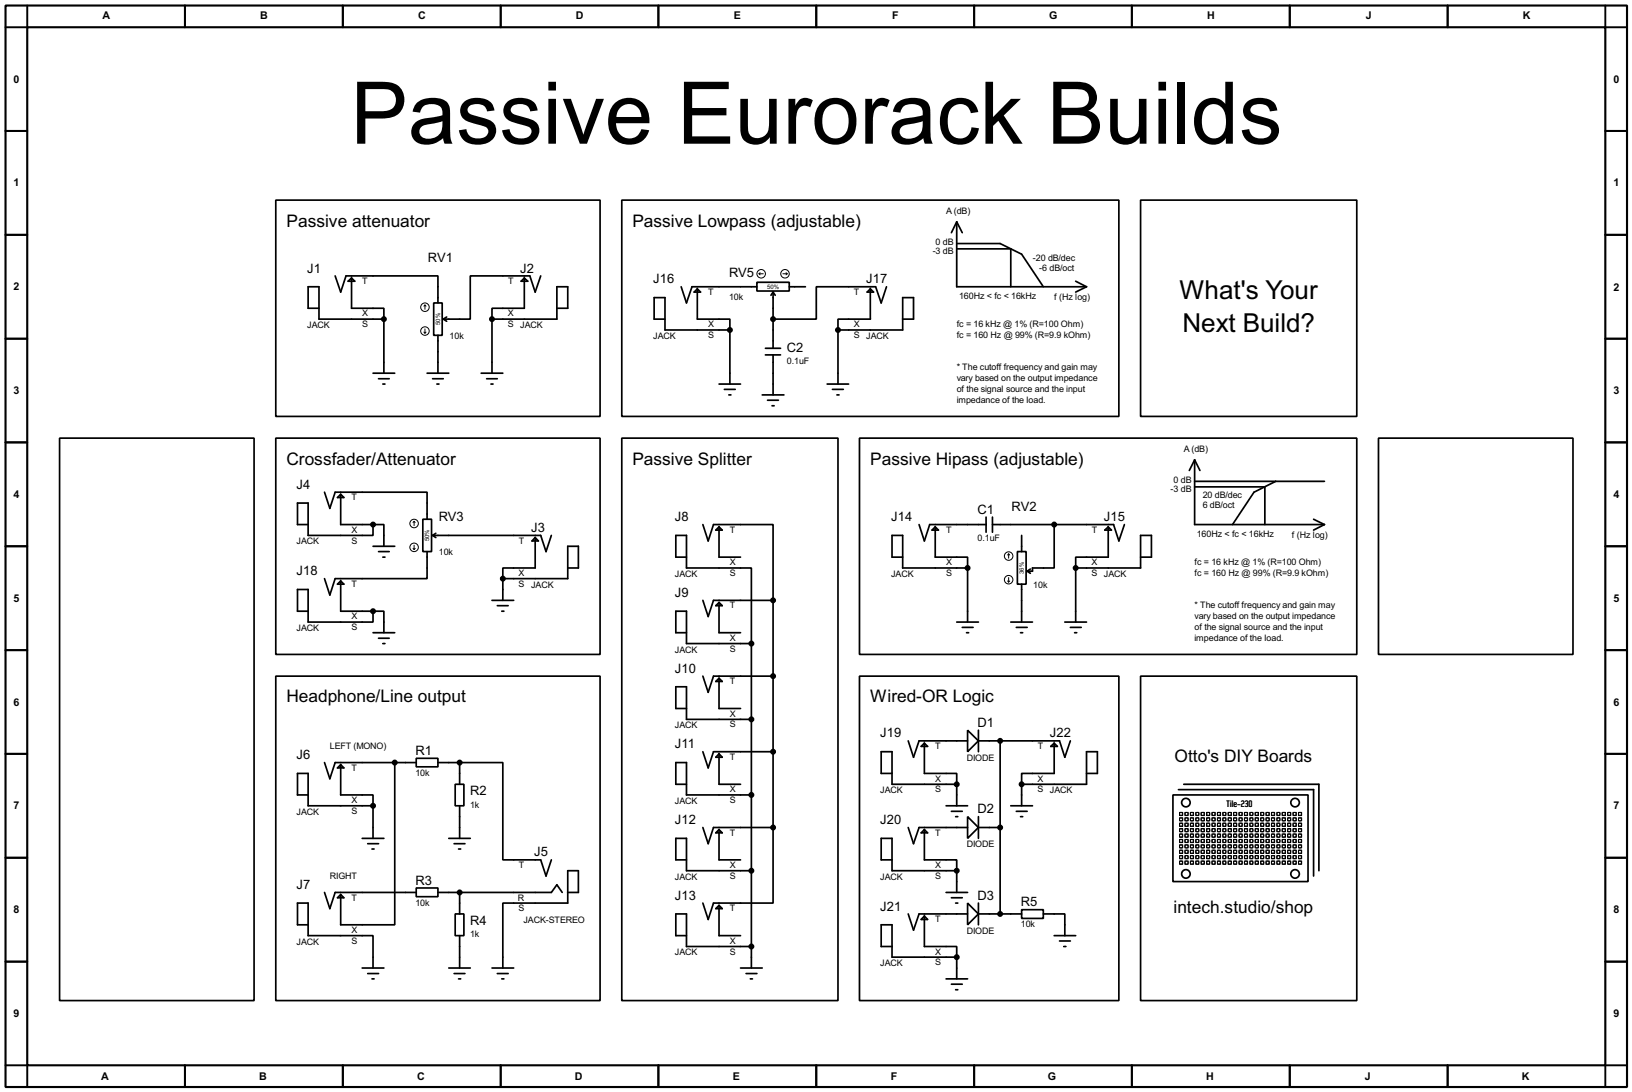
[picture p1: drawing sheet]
<svg xmlns="http://www.w3.org/2000/svg" width="383mm" height="256mm" viewBox="0 0 383 256" stroke-linecap="round" stroke-linejoin="round" font-family="sans-serif">
<path d="M1.3 1.3h381v254h-381zM6.4 6.4h370.8v243.8h-370.8z" fill="none" stroke="#000" stroke-width=".5"/>
<g fill="none" stroke="#000" stroke-width=".45">
<path d="M6.4 1.3v5.1h-5.1M43.5 1.3v5.1M80.6 1.3v5.1M117.7 1.3v5.1M154.7 1.3v5.1M191.8 1.3v5.1M228.9 1.3v5.1M266 1.3v5.1M303.1 1.3v5.1M340.2 1.3v5.1M377.2 1.3v5.1h5.1M1.3 30.8h5.1"/>
<path d="M377.2 30.8h5.1M1.3 55.2h5.1M377.2 55.2h5.1M1.3 79.6h5.1M377.2 79.6h5.1M1.3 103.9h5.1M377.2 103.9h5.1M1.3 128.3h5.1M377.2 128.3h5.1M1.3 152.7h5.1M377.2 152.7h5.1M1.3 177.1h5.1"/>
<path d="M377.2 177.1h5.1M1.3 201.5h5.1M377.2 201.5h5.1M1.3 225.9h5.1M377.2 225.9h5.1M1.3 250.2h5.1v5.1M43.5 250.2v5.1M80.6 250.2v5.1M117.7 250.2v5.1M154.7 250.2v5.1M191.8 250.2v5.1M228.9 250.2v5.1"/>
<path d="M266 250.2v5.1M303.1 250.2v5.1M340.2 250.2v5.1M382.3 250.2h-5.1v5.1"/>
</g>
<g fill="none" stroke="#000" stroke-width=".4">
<path d="M64.8 47h76.2v50.8h-76.2zM146.1 47h116.8v50.8h-116.8zM224.8 52.1v15.3h30.5M224.8 52.1l-1.2 2.6M224.8 52.1l1.3 2.6M224.8 57.2h10.2l5.1 2.5 5.1 7.7M224.8 58.5h12.7v8.9M268 47h50.8v50.8h-50.8zM75 72.4h-2.6v-5h2.6v7.6h15.2M78.8 64.8l1.3 3.8 1.2-3.8h21.6v6.4M81.8 66.1l.8-.8 .8 .8zM82.6 65.3v7.1h7.6v2.6"/>
<path d="M90.2 75v12.7M101.9 71.2h2v7.6h-2zM102.9 78.8v8.9M104.2 75l.8 .5M105 74.5l-.8 .5M115.6 75v12.7M122.5 66.1l.7-.8 .8 .8zM123.2 65.3v7.1h-7.6v2.6M127.1 64.8l-1.3 3.8-1.3-3.8h-14v10.2h-6.3M130.9 72.4h2.5v-5h-2.5v7.6h-15.3M156.3 75h-2.6v-5.1h2.6v7.6h15.2M160.1 67.4l1.2 3.8 1.3-3.8h15.3"/>
<path d="M163.1 68.6l.8-.7 .7 .7zM163.9 67.9v7.1h7.6v2.5M171.5 77.5v12.7M177.9 66.3h7.6v2.1h-7.6zM181.7 68.6v13.2M181.7 68.6l-.5 .8M181.7 68.6l.5 .8M185.5 67.4h3.8M196.9 77.5v12.7M203.8 68.6l.7-.7 .8 .7zM204.5 67.9v7.1h-7.6v2.5M208.3 67.4l-1.2 3.8-1.3-3.8h-14v7.6h-10.1"/>
<path d="M212.1 75h2.6v-5.1h-2.6v7.6h-15.2M252.8 66.1l2.5 1.3M255.3 67.4l-2.5 1.2M87.7 87.7h5.1M89 89h2.5M90 90.2h.5M100.4 87.7h5.1M101.7 89h2.5M102.7 90.2h.5M113.1 87.7h5.1M114.4 89h2.5M115.4 90.2h.5"/>
<path d="M169 90.2h5M170.2 91.5h2.6M171.3 92.8h.5M179.1 92.8h5.1M179.9 81.8h3.5M179.9 83.4h3.5M180.4 94h2.5M181.4 95.3h.5M181.7 83.4v9.4M194.4 90.2h5M195.6 91.5h2.6M196.7 92.8h.5"/>
<path d="M14 102.9h45.7v132.1h-45.7zM64.8 102.9h76.2v50.8h-76.2zM76.3 115.6l1.2 3.8 1.3-3.8h21.6v6.4M79.3 116.9l.8-.8 .7 .8zM80.1 116.1v7.1h7.6M146.1 102.9h50.8v132.1h-50.8zM202 102.9h116.8v50.8h-116.8zM280.7 108v15.2h30.5M280.7 108l-1.2 2.5M280.7 108l1.3 2.5M280.7 113.1h30.5M280.7 114.4h16.5v8.8"/>
<path d="M299.8 113.1l-5.1 2.5-5.1 7.6M323.9 102.9h45.7v50.8h-45.7zM72.4 123.2h-2.5v-5h2.5v7.6h15.3v-2.6M79.3 137.2l.8-.7 .7 .7zM80.1 136.5v7.1h7.6M87.7 123.2h2.5v5.1M87.7 128.3h5.1M89 129.6h2.5M90 130.9h.5M99.4 122h2v7.6h-2zM100.4 129.6v6.3h-21.6l-1.3 3.9-1.2-3.9M101.7 125.8h25.4l1.2 3.8 1.3-3.8"/>
<path d="M101.7 125.8l.7 .5M102.4 125.3l-.7 .5M118.2 135.9v5.1M125.8 126.3v7.1h-7.6v2.5M125.8 126.3l.7 .8h-1.5zM133.4 133.4h2.5v-5.1h-2.5v7.6h-15.2M161.3 130.9h-2.5v-5.1h2.5v7.6h15.3v17.8M165.2 123.2l1.2 3.9 1.3-3.9h14v17.8M168.2 124.5l.8-.7 .7 .7zM169 123.8v7.1h5M212.1 130.9h-2.5v-5.1h2.5v7.6h15.3M216 123.2l1.2 3.9 1.3-3.9h13.2"/>
<path d="M219 124.5l.8-.7 .7 .7zM219.8 123.8v7.1h7.6v2.5M227.4 133.4v12.7M231.7 121.5v3.5M233.2 123.2h28.5l1.2 3.9 1.3-3.9M233.2 121.5v3.5M239.1 129.6h2v7.6h-2zM240.1 125.8v3.8M240.1 137.2v8.9M241.4 134.2l.7 .5M242.1 133.7l-.7 .5M247.7 123.2v10.2h-5.1v.8h-1.2"/>
<path d="M252.8 133.4v12.7M259.6 124.5l.8-.7 .8 .7zM260.4 123.8v7.1h-7.6v2.5M268 130.9h2.6v-5.1h-2.6v7.6h-15.2M308.7 122l2.5 1.2M311.2 123.2l-2.5 1.3M64.8 158.8h76.2v76.2h-76.2zM72.4 143.6h-2.5v-5.1h2.5v7.6h15.3v-2.5M87.7 143.6h2.5v5M87.7 148.6h5.1M89 149.9h2.5M90 151.2h.5"/>
<path d="M115.6 141h5.1M116.9 142.3h2.5M117.9 143.6h.5M161.3 148.6h-2.5v-5h2.5v7.6h15.3M165.2 158.8l1.2 3.8 1.3-3.8h14M165.2 141l1.2 3.8 1.3-3.8h14M168.2 142.3l.8-.8 .7 .8zM169 141.5v7.1h5M169 159.3v7.1h5M176.6 151.2v76.2M181.7 141v53.4M202 158.8h60.9v76.2h-60.9z"/>
<path d="M224.8 146.1h5.1M226.1 147.4h2.6M227.1 148.6h.5M237.5 146.1h5.1M238.8 147.4h2.6M239.8 148.6h.5M250.2 146.1h5.1M251.5 147.4h2.6M252.5 148.6h.5M268 158.8h50.8v76.2h-50.8zM76.3 179.1l1.2 3.8 1.3-3.8h19M80.1 179.6v7.1h7.6v2.6"/>
<path d="M92.8 179.1v38.1h-12.7v-7.1M97.8 178.1h5.1v2h-5.1zM102.9 179.1h5.1M108 179.1h10.2v22.9h8.9l1.2 3.8 1.3-3.8M108 179.1v5.1M161.3 166.4h-2.5v-5.1h2.5v7.7h15.3M165.2 176.6l1.2 3.8 1.3-3.8h14M168.2 160.1l.8-.8 .7 .8zM169 177.1v7.1h5M169 177.1l.7 .8h-1.5zM213.4 174l1.3 3.9 1.3-3.9h11.4M216.5 175.3l.7-.7 .8 .7z"/>
<path d="M217.2 174.6v7.1h7.6v2.5M227.4 171.5l2.5 2.5-2.5 2.6zM229.9 174h19.1l1.2 3.9 1.3-3.9M229.9 171.5v5.1M235 174v40.7M246.9 175.3l.8-.7 .8 .7zM247.7 174.6v7.1h-7.6v2.5M72.4 186.7h-2.5v-5h2.5v7.6h15.3M79.3 180.4l.8-.8 .7 .8zM85.1 196.9h5.1M86.4 198.2h2.6M87.4 199.4h.5"/>
<path d="M87.7 189.3v7.6M105.5 196.9h5M106.7 198.2h2.6M107 184.2h2v5.1h-2zM107.8 199.4h.5M108 189.3v7.6M161.3 184.2h-2.5v-5.1h2.5v7.6h15.3M165.2 194.4l1.2 3.8 1.3-3.8h14M168.2 195.6l.8-.7 .7 .7zM169 194.9v7.1h5M181.7 194.4v17.7h-14l-1.3 3.9-1.2-3.9M209.6 181.7h-2.5v-5.1h2.5v7.6h15.2"/>
<path d="M213.4 194.4l1.3 3.8 1.3-3.8h11.4M217.2 194.9v7.1h7.6v2.5M217.2 194.9l.8 .7h-1.5zM222.3 189.3h5.1M223.6 190.6h2.5M224.6 191.8h.5M224.8 184.2v5.1M227.4 191.8l2.5 2.6-2.5 2.5zM229.9 194.4h5.1M229.9 191.8v5.1M237.5 189.3h5.1M238.8 190.6h2.6"/>
<path d="M239.8 191.8h.5M240.1 184.2v5.1M255.3 181.7h2.6v-5.1h-2.6v7.6h-15.2M275.6 186.7h31.8v20.4h-31.8zM276.9 185.5h31.8v20.3M278.2 184.2h31.7v20.3M72.4 217.2h-2.5v-5.1h2.5v7.7h15.3v7.6M76.3 209.6l1.2 3.8 1.3-3.8h19M79.3 210.9l.8-.8 .7 .8zM97.8 208.6h5.1v2h-5.1zM102.9 209.6h26.7l1.3-1.8 1.2 1.8M107 214.7h2v5.1h-2z"/>
<path d="M108 209.6v5.1M108 219.8v7.6M133.4 209.6h2.5v-5.1h-2.5v7.6h-15.2v15.3M161.3 219.8h-2.5v-5.1h2.5v7.6h15.3M161.3 202h-2.5v-5.1h2.5v7.6h15.3M168.2 213.4l.8-.7 .7 .7zM169 212.7v7.1h5M209.6 202h-2.5v-5.1h2.5v7.6h15.2M213.4 214.7l1.3 3.8 1.3-3.8h11.4M217.2 215.2v7.1h7.6v2.5M217.2 215.2l.8 .8h-1.5zM222.3 209.6h5.1"/>
<path d="M223.6 210.9h2.5M224.6 212.1h.5M224.8 204.5v5.1M227.4 212.1l2.5 2.6-2.5 2.5zM229.9 214.7h10.2M229.9 212.1v5.1M240.1 213.7h5.1v2h-5.1zM245.2 214.7h5v5.1M247.7 219.8h5.1M85.1 227.4h5.1M86.4 228.7h2.6M87.4 229.9h.5"/>
<path d="M105.5 227.4h5M106.7 228.7h2.6M107.8 229.9h.5M115.6 227.4h5.1M116.9 228.7h2.5M117.9 229.9h.5M174 227.4h5.1M175.3 228.7h2.6M176.3 229.9h.5M209.6 222.3h-2.5v-5.1h2.5v7.6h15.2M222.3 229.9h5.1M223.6 231.2h2.5"/>
<path d="M224.6 232.5h.5M224.8 224.8v5.1M249 221h2.5M250 222.3h.5"/>
<circle cx="278.6" cy="188.5" r="1"/>
<circle cx="304.3" cy="188.5" r="1"/>
<circle cx="278.6" cy="205.3" r="1"/>
<circle cx="304.3" cy="205.3" r="1"/>
</g>
<g fill="#000" stroke="#000" stroke-width=".4">
<circle cx="90.2" cy="75" r=".5"/>
<circle cx="115.6" cy="75" r=".5"/>
<circle cx="171.5" cy="77.5" r=".5"/>
<circle cx="181.6" cy="75" r=".5"/>
<circle cx="196.9" cy="77.5" r=".5"/>
<circle cx="87.6" cy="123.2" r=".5"/>
<circle cx="118.1" cy="135.9" r=".5"/>
<circle cx="227.3" cy="133.4" r=".5"/>
<circle cx="247.7" cy="123.2" r=".5"/>
<circle cx="252.7" cy="133.4" r=".5"/>
<circle cx="87.6" cy="143.6" r=".5"/>
<circle cx="176.5" cy="151.2" r=".5"/>
<circle cx="181.6" cy="158.8" r=".5"/>
<circle cx="181.6" cy="141" r=".5"/>
<circle cx="92.7" cy="179.1" r=".5"/>
<circle cx="108" cy="179.1" r=".5"/>
<circle cx="176.5" cy="169" r=".5"/>
<circle cx="181.6" cy="176.6" r=".5"/>
<circle cx="235" cy="174" r=".5"/>
<circle cx="87.6" cy="189.3" r=".5"/>
<circle cx="176.5" cy="186.7" r=".5"/>
<circle cx="181.6" cy="194.4" r=".5"/>
<circle cx="224.8" cy="184.2" r=".5"/>
<circle cx="235" cy="194.4" r=".5"/>
<circle cx="240" cy="184.2" r=".5"/>
<circle cx="108" cy="209.6" r=".5"/>
<circle cx="176.5" cy="204.5" r=".5"/>
<circle cx="224.8" cy="204.5" r=".5"/>
<circle cx="235" cy="214.7" r=".5"/>
<circle cx="176.5" cy="222.3" r=".5"/>
<circle cx="224.8" cy="224.8" r=".5"/>
</g>
<g fill="none" stroke="#000" stroke-width=".23">
<path d="M99.6 78l.3 .3M99.9 71.7l-.3 .2M99.9 71.7l.2 .2M99.9 71.7v1M99.9 77.3v1M100.1 78l-.2 .3M178.4 64.3h1M178.4 64.3l.2 .3M178.6 64.1l-.2 .2M184 64.3h1M184.7 64.1l.3 .2M185 64.3l-.3 .3"/>
<path d="M97.1 128.8l.2 .3M97.3 122.5l-.2 .2M97.3 122.5l.3 .2M97.3 122.5v1M97.3 128.1v1M97.6 128.8l-.3 .3M236.8 136.5l.2 .2M237 130.1l-.2 .3M237 130.1l.3 .3M237 130.1v1M237 135.7v1M237.3 136.5l-.3 .2"/>
<path d="M277.2 195.9h.7v.8h-.7zM277.2 193.3h.7v.8h-.7zM277.2 194.6h.7v.8h-.7zM277.2 192.1h.7v.7h-.7zM277.2 190.8h.7v.8h-.7zM277.2 199.7h.7v.8h-.7zM277.2 198.4h.7v.8h-.7zM277.2 197.2h.7v.7h-.7zM278.4 195.9h.8v.8h-.8zM278.4 193.3h.8v.8h-.8zM278.4 194.6h.8v.8h-.8zM278.4 192.1h.8v.7h-.8z"/>
<path d="M278.4 190.8h.8v.8h-.8zM278.4 199.7h.8v.8h-.8zM278.4 198.4h.8v.8h-.8zM278.4 197.2h.8v.7h-.8zM279.7 195.9h.8v.8h-.8zM279.7 193.3h.8v.8h-.8zM279.7 194.6h.8v.8h-.8zM279.7 192.1h.8v.7h-.8zM279.7 190.8h.8v.8h-.8zM279.7 199.7h.8v.8h-.8zM279.7 198.4h.8v.8h-.8zM279.7 197.2h.8v.7h-.8z"/>
<path d="M281 195.9h.7v.8h-.7zM281 193.3h.7v.8h-.7zM281 194.6h.7v.8h-.7zM281 192.1h.7v.7h-.7zM281 190.8h.7v.8h-.7zM281 199.7h.7v.8h-.7zM281 198.4h.7v.8h-.7zM281 197.2h.7v.7h-.7zM282.2 195.9h.8v.8h-.8zM282.2 193.3h.8v.8h-.8zM282.2 194.6h.8v.8h-.8zM282.2 192.1h.8v.7h-.8z"/>
<path d="M282.2 190.8h.8v.8h-.8zM282.2 199.7h.8v.8h-.8zM282.2 198.4h.8v.8h-.8zM282.2 197.2h.8v.7h-.8zM283.5 195.9h.8v.8h-.8zM283.5 193.3h.8v.8h-.8zM283.5 194.6h.8v.8h-.8zM283.5 192.1h.8v.7h-.8zM283.5 190.8h.8v.8h-.8zM283.5 199.7h.8v.8h-.8zM283.5 198.4h.8v.8h-.8zM283.5 197.2h.8v.7h-.8z"/>
<path d="M284.8 195.9h.8v.8h-.8zM284.8 193.3h.8v.8h-.8zM284.8 194.6h.8v.8h-.8zM284.8 192.1h.8v.7h-.8zM284.8 190.8h.8v.8h-.8zM284.8 199.7h.8v.8h-.8zM284.8 198.4h.8v.8h-.8zM284.8 197.2h.8v.7h-.8zM286.1 195.9h.7v.8h-.7zM286.1 193.3h.7v.8h-.7zM286.1 194.6h.7v.8h-.7zM286.1 192.1h.7v.7h-.7z"/>
<path d="M286.1 190.8h.7v.8h-.7zM286.1 199.7h.7v.8h-.7zM286.1 198.4h.7v.8h-.7zM286.1 197.2h.7v.7h-.7zM287.3 195.9h.8v.8h-.8zM287.3 193.3h.8v.8h-.8zM287.3 194.6h.8v.8h-.8zM287.3 192.1h.8v.7h-.8zM287.3 190.8h.8v.8h-.8zM287.3 199.7h.8v.8h-.8zM287.3 198.4h.8v.8h-.8zM287.3 197.2h.8v.7h-.8z"/>
<path d="M288.6 195.9h.8v.8h-.8zM288.6 193.3h.8v.8h-.8zM288.6 194.6h.8v.8h-.8zM288.6 192.1h.8v.7h-.8zM288.6 190.8h.8v.8h-.8zM288.6 199.7h.8v.8h-.8zM288.6 198.4h.8v.8h-.8zM288.6 197.2h.8v.7h-.8zM289.9 195.9h.7v.8h-.7zM289.9 193.3h.7v.8h-.7zM289.9 194.6h.7v.8h-.7zM289.9 192.1h.7v.7h-.7z"/>
<path d="M289.9 190.8h.7v.8h-.7zM289.9 199.7h.7v.8h-.7zM289.9 198.4h.7v.8h-.7zM289.9 197.2h.7v.7h-.7zM291.1 195.9h.8v.8h-.8zM291.1 193.3h.8v.8h-.8zM291.1 194.6h.8v.8h-.8zM291.1 192.1h.8v.7h-.8zM291.1 190.8h.8v.8h-.8zM291.1 199.7h.8v.8h-.8zM291.1 198.4h.8v.8h-.8zM291.1 197.2h.8v.7h-.8z"/>
<path d="M292.4 195.9h.8v.8h-.8zM292.4 193.3h.8v.8h-.8zM292.4 194.6h.8v.8h-.8zM292.4 192.1h.8v.7h-.8zM292.4 190.8h.8v.8h-.8zM292.4 199.7h.8v.8h-.8zM292.4 198.4h.8v.8h-.8zM292.4 197.2h.8v.7h-.8zM293.7 195.9h.7v.8h-.7zM293.7 193.3h.7v.8h-.7zM293.7 194.6h.7v.8h-.7zM293.7 192.1h.7v.7h-.7z"/>
<path d="M293.7 190.8h.7v.8h-.7zM293.7 199.7h.7v.8h-.7zM293.7 198.4h.7v.8h-.7zM293.7 197.2h.7v.7h-.7zM294.9 195.9h.8v.8h-.8zM294.9 193.3h.8v.8h-.8zM294.9 194.6h.8v.8h-.8zM294.9 192.1h.8v.7h-.8zM294.9 190.8h.8v.8h-.8zM294.9 199.7h.8v.8h-.8zM294.9 198.4h.8v.8h-.8zM294.9 197.2h.8v.7h-.8z"/>
<path d="M296.2 195.9h.8v.8h-.8zM296.2 193.3h.8v.8h-.8zM296.2 194.6h.8v.8h-.8zM296.2 192.1h.8v.7h-.8zM296.2 190.8h.8v.8h-.8zM296.2 199.7h.8v.8h-.8zM296.2 198.4h.8v.8h-.8zM296.2 197.2h.8v.7h-.8zM297.5 195.9h.8v.8h-.8zM297.5 193.3h.8v.8h-.8zM297.5 194.6h.8v.8h-.8zM297.5 192.1h.8v.7h-.8z"/>
<path d="M297.5 190.8h.8v.8h-.8zM297.5 199.7h.8v.8h-.8zM297.5 198.4h.8v.8h-.8zM297.5 197.2h.8v.7h-.8zM298.8 195.9h.7v.8h-.7zM298.8 193.3h.7v.8h-.7zM298.8 194.6h.7v.8h-.7zM298.8 192.1h.7v.7h-.7zM298.8 190.8h.7v.8h-.7zM298.8 199.7h.7v.8h-.7zM298.8 198.4h.7v.8h-.7zM298.8 197.2h.7v.7h-.7z"/>
<path d="M300 195.9h.8v.8h-.8zM300 193.3h.8v.8h-.8zM300 194.6h.8v.8h-.8zM300 192.1h.8v.7h-.8zM300 190.8h.8v.8h-.8zM300 199.7h.8v.8h-.8zM300 198.4h.8v.8h-.8zM300 197.2h.8v.7h-.8zM301.3 195.9h.8v.8h-.8zM301.3 193.3h.8v.8h-.8zM301.3 194.6h.8v.8h-.8zM301.3 192.1h.8v.7h-.8z"/>
<path d="M301.3 190.8h.8v.8h-.8zM301.3 199.7h.8v.8h-.8zM301.3 198.4h.8v.8h-.8zM301.3 197.2h.8v.7h-.8zM302.6 195.9h.7v.8h-.7zM302.6 193.3h.7v.8h-.7zM302.6 194.6h.7v.8h-.7zM302.6 192.1h.7v.7h-.7zM302.6 190.8h.7v.8h-.7zM302.6 199.7h.7v.8h-.7zM302.6 198.4h.7v.8h-.7zM302.6 197.2h.7v.7h-.7z"/>
<path d="M303.8 195.9h.8v.8h-.8zM303.8 193.3h.8v.8h-.8zM303.8 194.6h.8v.8h-.8zM303.8 192.1h.8v.7h-.8zM303.8 190.8h.8v.8h-.8zM303.8 199.7h.8v.8h-.8zM303.8 198.4h.8v.8h-.8zM303.8 197.2h.8v.7h-.8zM305.1 195.9h.8v.8h-.8zM305.1 193.3h.8v.8h-.8zM305.1 194.6h.8v.8h-.8zM305.1 192.1h.8v.7h-.8z"/>
<path d="M305.1 190.8h.8v.8h-.8zM305.1 199.7h.8v.8h-.8zM305.1 198.4h.8v.8h-.8zM305.1 197.2h.8v.7h-.8zM277.2 202.2h.7v.8h-.7zM277.2 201h.7v.7h-.7zM278.4 202.2h.8v.8h-.8zM278.4 201h.8v.7h-.8zM279.7 202.2h.8v.8h-.8zM279.7 201h.8v.7h-.8zM281 202.2h.7v.8h-.7zM281 201h.7v.7h-.7z"/>
<path d="M282.2 202.2h.8v.8h-.8zM282.2 201h.8v.7h-.8zM283.5 202.2h.8v.8h-.8zM283.5 201h.8v.7h-.8zM284.8 202.2h.8v.8h-.8zM284.8 201h.8v.7h-.8zM286.1 202.2h.7v.8h-.7zM286.1 201h.7v.7h-.7zM287.3 202.2h.8v.8h-.8zM287.3 201h.8v.7h-.8zM288.6 202.2h.8v.8h-.8zM288.6 201h.8v.7h-.8z"/>
<path d="M289.9 202.2h.7v.8h-.7zM289.9 201h.7v.7h-.7zM291.1 202.2h.8v.8h-.8zM291.1 201h.8v.7h-.8zM292.4 202.2h.8v.8h-.8zM292.4 201h.8v.7h-.8zM293.7 202.2h.7v.8h-.7zM293.7 201h.7v.7h-.7zM294.9 202.2h.8v.8h-.8zM294.9 201h.8v.7h-.8zM296.2 202.2h.8v.8h-.8zM296.2 201h.8v.7h-.8z"/>
<path d="M297.5 202.2h.8v.8h-.8zM297.5 201h.8v.7h-.8zM298.8 202.2h.7v.8h-.7zM298.8 201h.7v.7h-.7zM300 202.2h.8v.8h-.8zM300 201h.8v.7h-.8zM301.3 202.2h.8v.8h-.8zM301.3 201h.8v.7h-.8zM302.6 202.2h.7v.8h-.7zM302.6 201h.7v.7h-.7zM303.8 202.2h.8v.8h-.8zM303.8 201h.8v.7h-.8z"/>
<path d="M305.1 202.2h.8v.8h-.8zM305.1 201h.8v.7h-.8z"/>
<circle cx="99.8" cy="77.8" r="1"/>
<circle cx="99.8" cy="72.2" r="1"/>
<circle cx="178.8" cy="64.3" r="1"/>
<circle cx="184.4" cy="64.3" r="1"/>
<circle cx="97.3" cy="128.6" r="1"/>
<circle cx="97.3" cy="123" r="1"/>
<circle cx="237" cy="130.6" r="1"/>
<circle cx="237" cy="136.2" r="1"/>
<circle cx="277.5" cy="198.8" r=".35"/>
<circle cx="277.5" cy="197.5" r=".35"/>
<circle cx="277.5" cy="193.7" r=".35"/>
<circle cx="277.5" cy="192.5" r=".35"/>
<circle cx="277.5" cy="191.2" r=".35"/>
<circle cx="277.5" cy="196.3" r=".35"/>
<circle cx="277.5" cy="195" r=".35"/>
<circle cx="278.8" cy="193.7" r=".35"/>
<circle cx="278.8" cy="191.2" r=".35"/>
<circle cx="278.8" cy="197.5" r=".35"/>
<circle cx="278.8" cy="196.3" r=".35"/>
<circle cx="278.8" cy="195" r=".35"/>
<circle cx="278.8" cy="198.8" r=".35"/>
<circle cx="278.8" cy="192.5" r=".35"/>
<circle cx="280" cy="196.3" r=".35"/>
<circle cx="280" cy="195" r=".35"/>
<circle cx="280" cy="198.8" r=".35"/>
<circle cx="280" cy="193.7" r=".35"/>
<circle cx="280" cy="191.2" r=".35"/>
<circle cx="280" cy="197.5" r=".35"/>
<circle cx="280" cy="192.5" r=".35"/>
<circle cx="281.3" cy="192.5" r=".35"/>
<circle cx="281.3" cy="193.7" r=".35"/>
<circle cx="281.3" cy="191.2" r=".35"/>
<circle cx="281.3" cy="198.8" r=".35"/>
<circle cx="281.3" cy="197.5" r=".35"/>
<circle cx="281.3" cy="196.3" r=".35"/>
<circle cx="281.3" cy="195" r=".35"/>
<circle cx="282.6" cy="196.3" r=".35"/>
<circle cx="282.6" cy="195" r=".35"/>
<circle cx="282.6" cy="191.2" r=".35"/>
<circle cx="282.6" cy="193.7" r=".35"/>
<circle cx="282.6" cy="192.5" r=".35"/>
<circle cx="282.6" cy="198.8" r=".35"/>
<circle cx="282.6" cy="197.5" r=".35"/>
<circle cx="283.9" cy="193.7" r=".35"/>
<circle cx="283.9" cy="192.5" r=".35"/>
<circle cx="283.9" cy="198.8" r=".35"/>
<circle cx="283.9" cy="197.5" r=".35"/>
<circle cx="283.9" cy="196.3" r=".35"/>
<circle cx="283.9" cy="195" r=".35"/>
<circle cx="283.9" cy="191.2" r=".35"/>
<circle cx="285.1" cy="196.3" r=".35"/>
<circle cx="285.1" cy="195" r=".35"/>
<circle cx="285.1" cy="193.7" r=".35"/>
<circle cx="285.1" cy="192.5" r=".35"/>
<circle cx="285.1" cy="198.8" r=".35"/>
<circle cx="285.1" cy="197.5" r=".35"/>
<circle cx="285.1" cy="191.2" r=".35"/>
<circle cx="286.4" cy="196.3" r=".35"/>
<circle cx="286.4" cy="195" r=".35"/>
<circle cx="286.4" cy="193.7" r=".35"/>
<circle cx="286.4" cy="198.8" r=".35"/>
<circle cx="286.4" cy="197.5" r=".35"/>
<circle cx="286.4" cy="192.5" r=".35"/>
<circle cx="286.4" cy="191.2" r=".35"/>
<circle cx="287.7" cy="197.5" r=".35"/>
<circle cx="287.7" cy="191.2" r=".35"/>
<circle cx="287.7" cy="196.3" r=".35"/>
<circle cx="287.7" cy="195" r=".35"/>
<circle cx="287.7" cy="198.8" r=".35"/>
<circle cx="287.7" cy="193.7" r=".35"/>
<circle cx="287.7" cy="192.5" r=".35"/>
<circle cx="288.9" cy="193.7" r=".35"/>
<circle cx="288.9" cy="191.2" r=".35"/>
<circle cx="288.9" cy="198.8" r=".35"/>
<circle cx="288.9" cy="196.3" r=".35"/>
<circle cx="288.9" cy="195" r=".35"/>
<circle cx="288.9" cy="192.5" r=".35"/>
<circle cx="288.9" cy="197.5" r=".35"/>
<circle cx="290.2" cy="193.7" r=".35"/>
<circle cx="290.2" cy="198.8" r=".35"/>
<circle cx="290.2" cy="192.5" r=".35"/>
<circle cx="290.2" cy="191.2" r=".35"/>
<circle cx="290.2" cy="196.3" r=".35"/>
<circle cx="290.2" cy="195" r=".35"/>
<circle cx="290.2" cy="197.5" r=".35"/>
<circle cx="291.5" cy="193.7" r=".35"/>
<circle cx="291.5" cy="198.8" r=".35"/>
<circle cx="291.5" cy="192.5" r=".35"/>
<circle cx="291.5" cy="191.2" r=".35"/>
<circle cx="291.5" cy="196.3" r=".35"/>
<circle cx="291.5" cy="195" r=".35"/>
<circle cx="291.5" cy="197.5" r=".35"/>
<circle cx="292.7" cy="191.2" r=".35"/>
<circle cx="292.7" cy="196.3" r=".35"/>
<circle cx="292.7" cy="195" r=".35"/>
<circle cx="292.7" cy="198.8" r=".35"/>
<circle cx="292.7" cy="193.7" r=".35"/>
<circle cx="292.7" cy="192.5" r=".35"/>
<circle cx="292.7" cy="197.5" r=".35"/>
<circle cx="294" cy="198.8" r=".35"/>
<circle cx="294" cy="193.7" r=".35"/>
<circle cx="294" cy="192.5" r=".35"/>
<circle cx="294" cy="197.5" r=".35"/>
<circle cx="294" cy="191.2" r=".35"/>
<circle cx="294" cy="196.3" r=".35"/>
<circle cx="294" cy="195" r=".35"/>
<circle cx="295.3" cy="198.8" r=".35"/>
<circle cx="295.3" cy="197.5" r=".35"/>
<circle cx="295.3" cy="193.7" r=".35"/>
<circle cx="295.3" cy="192.5" r=".35"/>
<circle cx="295.3" cy="196.3" r=".35"/>
<circle cx="295.3" cy="195" r=".35"/>
<circle cx="295.3" cy="191.2" r=".35"/>
<circle cx="296.6" cy="193.7" r=".35"/>
<circle cx="296.6" cy="191.2" r=".35"/>
<circle cx="296.6" cy="196.3" r=".35"/>
<circle cx="296.6" cy="195" r=".35"/>
<circle cx="296.6" cy="198.8" r=".35"/>
<circle cx="296.6" cy="197.5" r=".35"/>
<circle cx="296.6" cy="192.5" r=".35"/>
<circle cx="297.8" cy="191.2" r=".35"/>
<circle cx="297.8" cy="196.3" r=".35"/>
<circle cx="297.8" cy="195" r=".35"/>
<circle cx="297.8" cy="198.8" r=".35"/>
<circle cx="297.8" cy="193.7" r=".35"/>
<circle cx="297.8" cy="192.5" r=".35"/>
<circle cx="297.8" cy="197.5" r=".35"/>
<circle cx="299.1" cy="196.3" r=".35"/>
<circle cx="299.1" cy="195" r=".35"/>
<circle cx="299.1" cy="191.2" r=".35"/>
<circle cx="299.1" cy="198.8" r=".35"/>
<circle cx="299.1" cy="197.5" r=".35"/>
<circle cx="299.1" cy="193.7" r=".35"/>
<circle cx="299.1" cy="192.5" r=".35"/>
<circle cx="300.4" cy="198.8" r=".35"/>
<circle cx="300.4" cy="196.3" r=".35"/>
<circle cx="300.4" cy="195" r=".35"/>
<circle cx="300.4" cy="191.2" r=".35"/>
<circle cx="300.4" cy="193.7" r=".35"/>
<circle cx="300.4" cy="197.5" r=".35"/>
<circle cx="300.4" cy="192.5" r=".35"/>
<circle cx="301.6" cy="198.8" r=".35"/>
<circle cx="301.6" cy="193.7" r=".35"/>
<circle cx="301.6" cy="192.5" r=".35"/>
<circle cx="301.6" cy="197.5" r=".35"/>
<circle cx="301.6" cy="196.3" r=".35"/>
<circle cx="301.6" cy="195" r=".35"/>
<circle cx="301.6" cy="191.2" r=".35"/>
<circle cx="302.9" cy="196.3" r=".35"/>
<circle cx="302.9" cy="195" r=".35"/>
<circle cx="302.9" cy="192.5" r=".35"/>
<circle cx="302.9" cy="191.2" r=".35"/>
<circle cx="302.9" cy="198.8" r=".35"/>
<circle cx="302.9" cy="193.7" r=".35"/>
<circle cx="302.9" cy="197.5" r=".35"/>
<circle cx="304.2" cy="198.8" r=".35"/>
<circle cx="304.2" cy="196.3" r=".35"/>
<circle cx="304.2" cy="193.7" r=".35"/>
<circle cx="304.2" cy="192.5" r=".35"/>
<circle cx="304.2" cy="191.2" r=".35"/>
<circle cx="304.2" cy="197.5" r=".35"/>
<circle cx="304.2" cy="195" r=".35"/>
<circle cx="305.4" cy="195" r=".35"/>
<circle cx="305.4" cy="198.8" r=".35"/>
<circle cx="305.4" cy="193.7" r=".35"/>
<circle cx="305.4" cy="192.5" r=".35"/>
<circle cx="305.4" cy="197.5" r=".35"/>
<circle cx="305.4" cy="191.2" r=".35"/>
<circle cx="305.4" cy="196.3" r=".35"/>
<circle cx="277.5" cy="202.6" r=".35"/>
<circle cx="277.5" cy="201.3" r=".35"/>
<circle cx="277.5" cy="200.1" r=".35"/>
<circle cx="278.8" cy="200.1" r=".35"/>
<circle cx="278.8" cy="201.3" r=".35"/>
<circle cx="278.8" cy="202.6" r=".35"/>
<circle cx="280" cy="202.6" r=".35"/>
<circle cx="280" cy="200.1" r=".35"/>
<circle cx="280" cy="201.3" r=".35"/>
<circle cx="281.3" cy="202.6" r=".35"/>
<circle cx="281.3" cy="200.1" r=".35"/>
<circle cx="281.3" cy="201.3" r=".35"/>
<circle cx="282.6" cy="200.1" r=".35"/>
<circle cx="282.6" cy="201.3" r=".35"/>
<circle cx="282.6" cy="202.6" r=".35"/>
<circle cx="283.9" cy="202.6" r=".35"/>
<circle cx="283.9" cy="200.1" r=".35"/>
<circle cx="283.9" cy="201.3" r=".35"/>
<circle cx="285.1" cy="200.1" r=".35"/>
<circle cx="285.1" cy="201.3" r=".35"/>
<circle cx="285.1" cy="202.6" r=".35"/>
<circle cx="286.4" cy="202.6" r=".35"/>
<circle cx="286.4" cy="200.1" r=".35"/>
<circle cx="286.4" cy="201.3" r=".35"/>
<circle cx="287.7" cy="200.1" r=".35"/>
<circle cx="287.7" cy="201.3" r=".35"/>
<circle cx="287.7" cy="202.6" r=".35"/>
<circle cx="288.9" cy="200.1" r=".35"/>
<circle cx="288.9" cy="201.3" r=".35"/>
<circle cx="288.9" cy="202.6" r=".35"/>
<circle cx="290.2" cy="202.6" r=".35"/>
<circle cx="290.2" cy="200.1" r=".35"/>
<circle cx="290.2" cy="201.3" r=".35"/>
<circle cx="291.5" cy="202.6" r=".35"/>
<circle cx="291.5" cy="201.3" r=".35"/>
<circle cx="291.5" cy="200.1" r=".35"/>
<circle cx="292.7" cy="200.1" r=".35"/>
<circle cx="292.7" cy="201.3" r=".35"/>
<circle cx="292.7" cy="202.6" r=".35"/>
<circle cx="294" cy="202.6" r=".35"/>
<circle cx="294" cy="201.3" r=".35"/>
<circle cx="294" cy="200.1" r=".35"/>
<circle cx="295.3" cy="202.6" r=".35"/>
<circle cx="295.3" cy="200.1" r=".35"/>
<circle cx="295.3" cy="201.3" r=".35"/>
<circle cx="296.6" cy="202.6" r=".35"/>
<circle cx="296.6" cy="200.1" r=".35"/>
<circle cx="296.6" cy="201.3" r=".35"/>
<circle cx="297.8" cy="200.1" r=".35"/>
<circle cx="297.8" cy="201.3" r=".35"/>
<circle cx="297.8" cy="202.6" r=".35"/>
<circle cx="299.1" cy="200.1" r=".35"/>
<circle cx="299.1" cy="201.3" r=".35"/>
<circle cx="299.1" cy="202.6" r=".35"/>
<circle cx="300.4" cy="200.1" r=".35"/>
<circle cx="300.4" cy="201.3" r=".35"/>
<circle cx="300.4" cy="202.6" r=".35"/>
<circle cx="301.6" cy="202.6" r=".35"/>
<circle cx="301.6" cy="201.3" r=".35"/>
<circle cx="301.6" cy="200.1" r=".35"/>
<circle cx="302.9" cy="202.6" r=".35"/>
<circle cx="302.9" cy="201.3" r=".35"/>
<circle cx="302.9" cy="200.1" r=".35"/>
<circle cx="304.2" cy="202.6" r=".35"/>
<circle cx="304.2" cy="200.1" r=".35"/>
<circle cx="304.2" cy="201.3" r=".35"/>
<circle cx="305.4" cy="202.6" r=".35"/>
<circle cx="305.4" cy="200.1" r=".35"/>
<circle cx="305.4" cy="201.3" r=".35"/>
</g>
<text font-size="22.7" x="82.4" y="33.8">Passive Eurorack Builds</text>
<g font-size="6.9">
<text x="277.2" y="70.3">What's Your</text>
<text x="277.9" y="77.9">Next Build?</text>
</g>
<g font-size="4.6">
<text x="67.4" y="53.2">Passive attenuator</text>
<text x="148.6" y="53.2">Passive Lowpass (adjustable)</text>
<text x="67.4" y="109.1">Crossfader/Attenuator</text>
<text x="148.6" y="109.1">Passive Splitter</text>
<text x="204.5" y="109.1">Passive Hipass (adjustable)</text>
<text x="67.4" y="165">Headphone/Line output</text>
<text x="204.5" y="165">Wired-OR Logic</text>
<text x="276" y="179">Otto's DIY Boards</text>
<text x="275.8" y="214.5">intech.studio/shop</text>
</g>
<g font-size="3.4">
<text x="72.2" y="64">J1</text>
<text x="100.6" y="61.4">RV1</text>
<text x="122.3" y="64">J2</text>
<text x="171.3" y="65">RV5</text>
<text x="153.5" y="66.6">J16</text>
<text x="203.6" y="66.6">J17</text>
<text x="184.9" y="82.6">C2</text>
<text x="69.7" y="114.8">J4</text>
<text x="237.7" y="119.9">RV2</text>
<text x="103.1" y="122.4">RV3</text>
<text x="124.8" y="125">J3</text>
<text x="158.6" y="122.4">J8</text>
<text x="209.4" y="122.4">J14</text>
<text x="229.7" y="120.7">C1</text>
<text x="259.4" y="122.4">J15</text>
<text x="69.7" y="135.1">J18</text>
<text x="158.6" y="140.2">J9</text>
<text x="158.6" y="158">J10</text>
<text x="206.9" y="173.2">J19</text>
<text x="229.7" y="170.7">D1</text>
<text x="246.7" y="173.2">J22</text>
<text x="69.7" y="178.3">J6</text>
<text x="97.6" y="177.3">R1</text>
<text x="158.6" y="175.8">J11</text>
<text x="110.5" y="186.8">R2</text>
<text x="229.7" y="191">D2</text>
<text x="158.6" y="193.6">J12</text>
<text x="206.9" y="193.6">J20</text>
<text x="125.6" y="201.2">J5</text>
<text x="69.7" y="208.8">J7</text>
<text x="97.6" y="207.8">R3</text>
<text x="158.6" y="211.3">J13</text>
<text x="206.9" y="213.9">J21</text>
<text x="229.7" y="211.3">D3</text>
<text x="239.9" y="212.9">R5</text>
<text x="110.5" y="217.2">R4</text>
</g>
<g font-size="2.8">
<text x="24.1" y="4.5">A</text>
<text x="61.2" y="4.5">B</text>
<text x="98.2" y="4.5">C</text>
<text x="135.3" y="4.5">D</text>
<text x="172.5" y="4.5">E</text>
<text x="209.6" y="4.5">F</text>
<text x="246.5" y="4.5">G</text>
<text x="283.7" y="4.5">H</text>
<text x="321" y="4.5">J</text>
<text x="357.9" y="4.5">K</text>
<text x="3.2" y="19.4">0</text>
<text x="379.1" y="19.4">0</text>
<text x="3.2" y="43.8">1</text>
<text x="379.1" y="43.8">1</text>
<text x="3.2" y="68.2">2</text>
<text x="379.1" y="68.4">2</text>
<text x="3.2" y="92.6">3</text>
<text x="379.1" y="92.6">3</text>
<text x="3.2" y="117">4</text>
<text x="379.1" y="117">4</text>
<text x="3.2" y="141.4">5</text>
<text x="379.1" y="141.4">5</text>
<text x="3.2" y="165.8">6</text>
<text x="379.1" y="165.8">6</text>
<text x="3.2" y="190.1">7</text>
<text x="379.1" y="190.1">7</text>
<text x="3.2" y="214.5">8</text>
<text x="379.1" y="214.5">8</text>
<text x="3.2" y="238.9">9</text>
<text x="379.1" y="238.9">9</text>
<text x="23.8" y="253.6">A</text>
<text x="60.9" y="253.6">B</text>
<text x="98" y="253.6">C</text>
<text x="135.1" y="253.6">D</text>
<text x="172.2" y="253.6">E</text>
<text x="209.4" y="253.6">F</text>
<text x="246.2" y="253.6">G</text>
<text x="283.4" y="253.6">H</text>
<text x="320.7" y="253.6">J</text>
<text x="357.6" y="253.6">K</text>
</g>
<g font-size="2.4">
<text x="222.3" y="50.2">A(dB)</text>
<text x="219.2" y="59.6">-3 dB</text>
<text x="219.9" y="57.5">0 dB</text>
<text x="242.7" y="61.4">-20 dB/dec</text>
<text x="244.2" y="63.6">-6 dB/oct</text>
<text x="85.1" y="66.7">T</text>
<text x="119.4" y="66.7">T</text>
<text x="166.4" y="69.2">T</text>
<text x="171.3" y="70.6">10k</text>
<text x="200.7" y="69.2">T</text>
<text x="225.4" y="70.2">160Hz &lt; fc &lt; 16kHz</text>
<text x="247.7" y="70.5">f (Hz log)</text>
<text x="72.2" y="77.1">JACK</text>
<text x="85.1" y="76.9">S</text>
<text x="85.1" y="74.3">X</text>
<text x="119.4" y="76.9">S JACK</text>
<text x="119.4" y="74.3">X</text>
<text x="166.4" y="76.9">X</text>
<text x="200.6" y="76.9">X</text>
<text x="224.8" y="76.9">fc = 16 kHz @ 1% (R=100 Ohm)</text>
<text x="105.7" y="79.6">10k</text>
<text x="153.5" y="79.6">JACK</text>
<text x="166.4" y="79.4">S</text>
<text x="200.6" y="79.4">S JACK</text>
<text x="224.8" y="79.4">fc = 160 Hz @ 99% (R=9.9 kOhm)</text>
<text x="184.9" y="85.6">0.1uF</text>
<text x="224.8" y="87">* The cutoff frequency and gain may</text>
<text x="224.8" y="89.6">vary based on the output impedance</text>
<text x="224.8" y="92.1">of the signal source and the input</text>
<text x="224.8" y="94.7">impedance of the load.</text>
<text x="278.2" y="106.1">A(dB)</text>
<text x="275.8" y="113.5">0 dB</text>
<text x="82.6" y="117.5">T</text>
<text x="275.1" y="115.5">-3 dB</text>
<text x="282.6" y="119.3">6 dB/oct</text>
<text x="282.6" y="117">20 dB/dec</text>
<text x="82.6" y="125.1">X</text>
<text x="171.5" y="125.1">T</text>
<text x="222.3" y="125.1">T</text>
<text x="256.6" y="125.1">T</text>
<text x="69.7" y="127.9">JACK</text>
<text x="82.6" y="127.7">S</text>
<text x="103.1" y="130.4">10k</text>
<text x="121.9" y="127.7">T</text>
<text x="229.7" y="127.1">0.1uF</text>
<text x="281.2" y="126.2">160Hz &lt; fc &lt; 16kHz</text>
<text x="303.6" y="126.4">f (Hz log)</text>
<text x="82.6" y="137.8">T</text>
<text x="121.9" y="137.8">S JACK</text>
<text x="121.9" y="135.3">X</text>
<text x="158.6" y="135.5">JACK</text>
<text x="171.5" y="135.3">S</text>
<text x="171.5" y="132.8">X</text>
<text x="209.4" y="135.5">JACK</text>
<text x="222.3" y="135.3">S</text>
<text x="222.3" y="132.8">X</text>
<text x="256.5" y="135.3">S JACK</text>
<text x="256.5" y="132.8">X</text>
<text x="280.7" y="132.8">fc = 16 kHz @ 1% (R=100 Ohm)</text>
<text x="280.7" y="135.3">fc = 160 Hz @ 99% (R=9.9 kOhm)</text>
<text x="171.5" y="142.9">T</text>
<text x="242.8" y="138">10k</text>
<text x="280.7" y="142.9">* The cutoff frequency and gain may</text>
<text x="69.7" y="148.2">JACK</text>
<text x="82.6" y="148">S</text>
<text x="82.6" y="145.5">X</text>
<text x="280.7" y="145.5">vary based on the output impedance</text>
<text x="280.7" y="148">of the signal source and the input</text>
<text x="158.6" y="153.3">JACK</text>
<text x="171.5" y="153.1">S</text>
<text x="171.5" y="150.5">X</text>
<text x="280.7" y="150.5">impedance of the load.</text>
<text x="171.5" y="160.7">T</text>
<text x="158.6" y="171.1">JACK</text>
<text x="171.5" y="170.9">S</text>
<text x="171.5" y="168.3">X</text>
<text x="77.5" y="175.9">LEFT (MONO)</text>
<text x="171.5" y="178.5">T</text>
<text x="219.8" y="175.9">T</text>
<text x="227.2" y="178.7">DIODE</text>
<text x="243.9" y="175.9">T</text>
<text x="82.6" y="181">T</text>
<text x="97.6" y="182.2">10k</text>
<text x="219.8" y="183.6">X</text>
<text x="243.8" y="183.6">X</text>
<text x="69.7" y="191.4">JACK</text>
<text x="82.6" y="191.2">S</text>
<text x="82.6" y="188.6">X</text>
<text x="110.5" y="189.7">1k</text>
<text x="158.6" y="188.8">JACK</text>
<text x="171.5" y="188.6">S</text>
<text x="171.5" y="186.1">X</text>
<text x="206.9" y="186.3">JACK</text>
<text x="219.8" y="186.1">S</text>
<text x="243.8" y="186.1">S JACK</text>
<text x="171.5" y="196.3">T</text>
<text x="219.8" y="196.3">T</text>
<text x="121.9" y="203.9">T</text>
<text x="171.5" y="203.9">X</text>
<text x="219.8" y="203.9">X</text>
<text x="227.2" y="199">DIODE</text>
<text x="77.5" y="206.4">RIGHT</text>
<text x="158.6" y="206.6">JACK</text>
<text x="171.5" y="206.4">S</text>
<text x="206.9" y="206.6">JACK</text>
<text x="219.8" y="206.4">S</text>
<text x="82.6" y="211.5">T</text>
<text x="97.6" y="212.7">10k</text>
<text x="121.7" y="211.5">R</text>
<text x="121.9" y="214">S</text>
<text x="171.5" y="214">T</text>
<text x="69.7" y="221.9">JACK</text>
<text x="82.6" y="221.7">S</text>
<text x="82.6" y="219.1">X</text>
<text x="110.5" y="220.2">1k</text>
<text x="123" y="216.8">JACK-STEREO</text>
<text x="171.5" y="221.7">X</text>
<text x="219.8" y="216.6">T</text>
<text x="227.2" y="219.3">DIODE</text>
<text x="239.9" y="217.8">10k</text>
<text x="158.6" y="224.4">JACK</text>
<text x="171.5" y="224.2">S</text>
<text x="206.9" y="226.9">JACK</text>
<text x="219.8" y="226.7">S</text>
<text x="219.8" y="224.2">X</text>
</g>
<text font-size="2.3" x="288.3" y="189.6">Tile-230</text>
<g font-size="1.6">
<text x="180.3" y="67.8">50%</text>
<text x="103.4" y="76.4" transform="rotate(-90 103.4 76.4)">50%</text>
<text x="100.9" y="127.2" transform="rotate(-90 100.9 127.2)">50%</text>
<text x="240.6" y="134.8" transform="rotate(-90 240.6 134.8)">36%</text>
</g>
</svg>
